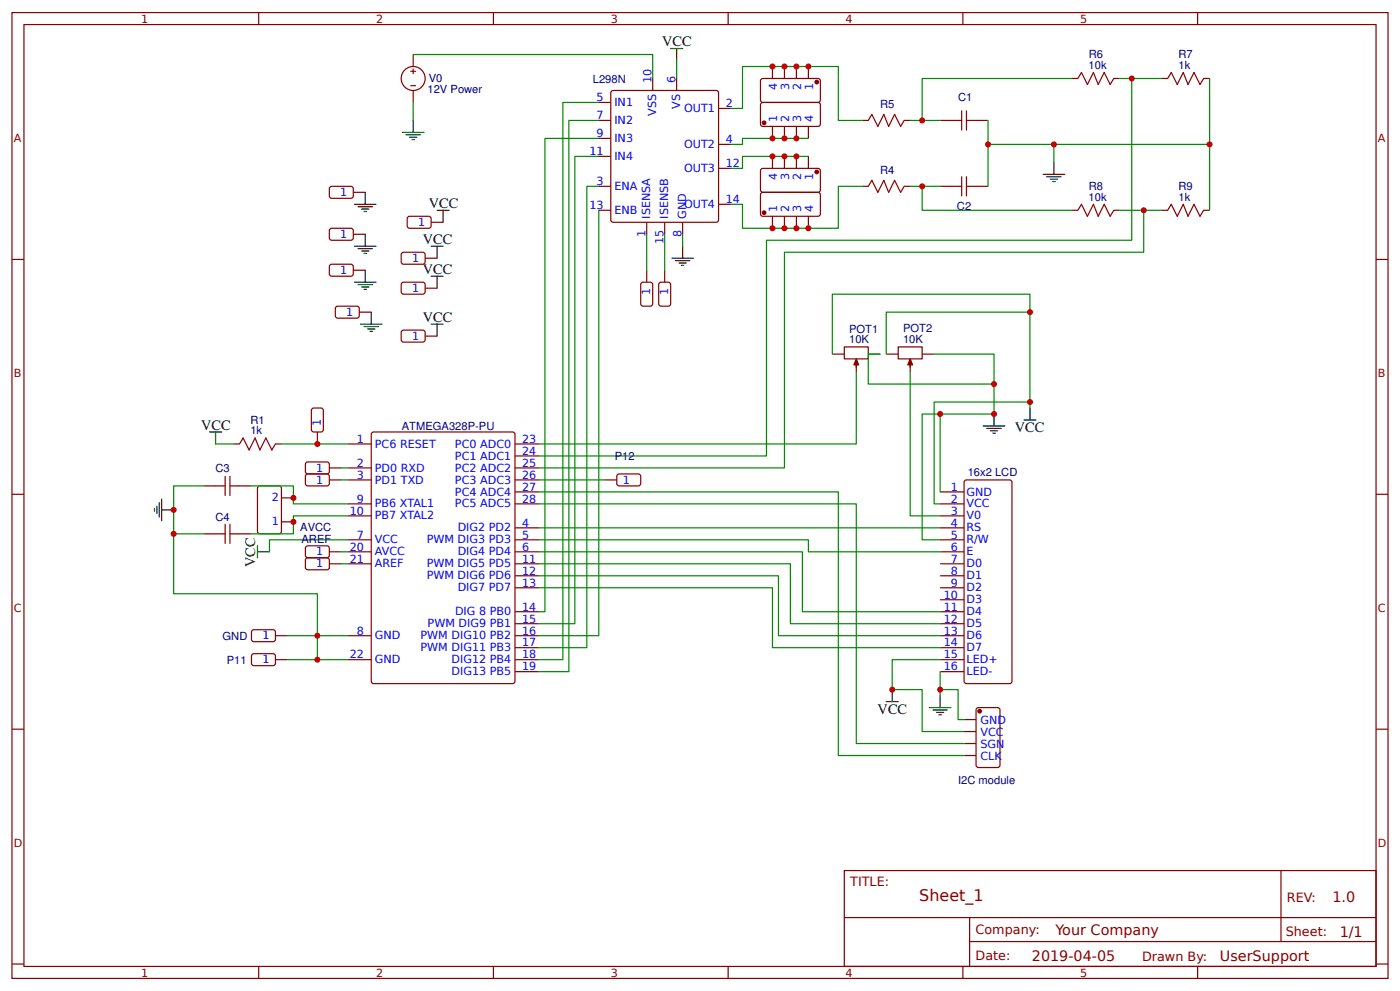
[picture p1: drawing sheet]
<svg xmlns="http://www.w3.org/2000/svg" width="309mm" height="219mm" viewBox="0 0 309 219" stroke-linecap="round" stroke-linejoin="round" font-family="sans-serif">
<g fill="none" stroke="#800" stroke-width=".26">
<path d="M2.6 2.8h304.1v213.2h-304.1zM5.3 5.4h298.7v208h-298.7zM57.1 2.8v2.6M90.8 15.7h1M90.8 18.9h1M91.3 12v2.7M91.3 15.2v1.1M91.3 20v2.6M109 2.8v2.6M144.2 17.3v2.7M149.5 17.3v2.7M160.9 2.8v2.6"/>
<path d="M168.3 17.4h12.7l.2 .5v4.5l-.5 .2-12.4-.1-.3-.4v-4.2zM170.7 14.7v2.6M173.3 14.7v2.6M175.9 14.7v2.6M178.6 14.7v2.6M212.7 2.8v2.6M236.8 17.3h1.3l.8-1.3 1.3 2.7 1.4-2.7 1 2.7 1.3-2.7 1.4 2.7 .8-1.4h1.3M256.6 17.3h1.4l.8-1.3 1.3 2.7 1.3-2.7 1.1 2.7 1.3-2.7 1.3 2.7 .8-1.4h1.3M264.6 2.8v2.6M132.3 26.6h2.6M132.3 22.6h2.6M132.3 30.6h2.6"/>
<path d="M132.3 34.5h2.6M135.2 20h23l.5 .2v28.4l-.2 .4-23 .1-.5-.3-.1-28.3zM158.7 23.9h2.7M158.7 31.9h2.7M158.7 37.2h2.7M168.3 22.7h12.7l.2 .5v4.5l-.5 .2-12.4-.1-.3-.4v-4.2zM168.3 37.2h12.7l.2 .5v4.5l-.5 .3-12.4-.1-.3-.5v-4.2zM170.7 27.9v2.7M170.7 34.5v2.7M173.3 27.9v2.7M173.3 34.5v2.7M175.9 27.9v2.7"/>
<path d="M175.9 34.5v2.7M178.6 27.9v2.7M178.6 34.5v2.7M190.5 26.6h1.3l.8-1.3 1.3 2.6 1.4-2.6 1 2.6 1.3-2.6 1.4 2.6 .8-1.3h1.3M207.7 26.6h4.8M212.5 24.5v4.2M212.5 39v4.3M213.5 26.6h4.8M213.5 24.5v4.2M213.5 39v4.3M2.6 57.3h2.7M72.8 41.4l.5-.3 4.5 .1 .3 .5-.1 1.8-.5 .3-4.5-.1-.2-.4z"/>
<path d="M73 50.5h4.8l.3 .4-.1 1.9-.5 .2h-4.5l-.2-.5v-1.6zM73 58.4h4.8l.3 .5-.1 1.8-.5 .3-4.5-.1-.2-.4v-1.6zM78.1 42.5h2.6M78.1 51.7h2.6M78.1 59.7h2.6M88.7 56l.5-.3 4.5 .1 .2 .4v1.9l-.5 .2h-4.5l-.3-.5zM90 48l.5-.2h4.5l.2 .5v1.8l-.5 .3-4.5-.1-.2-.4zM93.9 57h2.7M95.2 49.1h2.7M132.3 41.1h2.6M132.3 46.4h2.6M142.9 49.1v2.6"/>
<path d="M142.9 59.7v2.6M146.8 49.1v2.6M146.8 59.7v2.6M150.8 49.1v2.6M158.7 45.1h2.7M168.3 42.5h12.7l.2 .5v4.5l-.5 .3-12.4-.1-.3-.5v-4.2zM170.7 47.8v2.6M173.3 47.8v2.6M175.9 47.8v2.6M178.6 47.8v2.6M190.5 41.1h1.3l.8-1.3 1.3 2.7 1.4-2.7 1 2.7 1.3-2.7 1.4 2.7 .8-1.4h1.3M207.7 41.1h4.8"/>
<path d="M213.5 41.1h4.8M236.8 46.4h1.3l.8-1.3 1.3 2.7 1.4-2.7 1 2.7 1.3-2.7 1.4 2.7 .8-1.4h1.3M256.6 46.4h1.4l.8-1.3 1.3 2.7 1.3-2.7 1.1 2.7 1.3-2.7 1.3 2.7 .8-1.4h1.3M304 57.3h2.7M74.3 67.7h4.8l.3 .4-.1 1.9-.5 .2h-4.5l-.2-.5v-1.6zM79.4 68.9h2.6M88.7 73.2l.5-.3 4.5 .1 .2 .4v1.9l-.5 .2h-4.5l-.3-.5zM88.9 62.4h4.8l.2 .4v1.9l-.5 .3-4.5-.1-.3-.5v-1.6zM93.9 74.2h2.7M93.9 63.6h2.7M141.8 62.4l1.9-.1 .4 .3 .1 4.5-.3 .4-1.8 .1-.5-.3v-4.5zM145.6 62.6l.4-.3h1.6l.5 .3 .1 4.5-.3 .4-1.9 .1-.4-.3z"/>
<path d="M183.9 78.2h2.6M186.5 76.6h5.3v2.6h-5.3zM189.2 79.5v2.7M191.8 78.2h2.7M195.8 78.2h2.6M198.4 76.6h5.3v2.6h-5.3zM201.1 79.5v2.7M203.7 78.2h2.7M51.6 98h1.3l.8-1.3 1.3 2.7 1.4-2.7 1 2.7 1.3-2.7 1.4 2.7 .8-1.4h1.3M68.9 90.4l.4-.3h1.6l.5 .3v4.5l-.2 .4-1.9 .1-.4-.3zM70.1 95.4v2.6M76.7 98h5.3"/>
<path d="M82.3 95.5l30.9-.1 .5 .2 .1 54.8-.3 .5h-31l-.4-.2-.1-54.8zM113.8 98h5.3M2.6 109.1h2.7M45 107.3h4.7M45 117.9h4.7M49.7 105.2v4.2M49.7 115.8v4.2M50.8 105.2v4.2M50.8 115.8v4.2M50.8 107.3h4.8M50.8 117.9h4.8M57 107.6l.4-.3h4.2l.5 .3 .1 9.7-.3 .5-4.5 .1-.4-.3z"/>
<path d="M62.2 115.2h2.6M62.2 109.9h2.6M67.7 102.1h4.8l.3 .4-.1 1.9-.5 .2h-4.5l-.2-.5v-1.6zM67.7 104.7h4.8l.3 .5-.1 1.8-.5 .3-4.5-.1-.2-.4v-1.6zM72.8 103.3h2.6M72.8 106h2.6M76.7 103.3h5.3M76.7 106h5.3M76.7 119.2h5.3M76.7 111.3h5.3M76.7 113.9h5.3M113.8 103.3h5.3"/>
<path d="M113.8 106h5.3M113.8 116.5h5.3M113.8 119.2h5.3M113.8 111.3h5.3M113.8 100.7h5.3M113.8 108.6h5.3M133.6 106h2.7M136.5 104.7h4.8l.3 .5-.1 1.8-.5 .3-4.5-.1-.2-.4v-1.6zM207.7 116.5h5.3M207.7 119.2h5.3M207.7 111.3h5.3M207.7 113.9h5.3"/>
<path d="M207.7 108.6h5.3M213.1 106.2l.4-.2h9.5l.5 .2 .1 .3v43.9l-.1 .3-.5 .2h-9.5l-.4-.2-.1-.3zM304 109.1h2.7M55.6 139.3l.5-.3 4.5 .1 .3 .5-.1 1.8-.5 .3-4.5-.1-.2-.4zM67.7 120.6h4.8l.3 .4-.1 1.9-.5 .3-4.5-.1-.2-.5v-1.6zM67.7 123.2h4.8l.3 .5-.1 1.8-.5 .3-4.5-.1-.2-.4v-1.6zM72.8 121.8h2.6M72.8 124.5h2.6M76.7 121.8h5.3M76.7 124.5h5.3M113.8 121.8h5.3M113.8 124.5h5.3"/>
<path d="M113.8 127.1h5.3M113.8 129.8h5.3M113.8 135.1h5.3M113.8 137.7h5.3M207.7 121.8h5.3M207.7 124.5h5.3M207.7 127.1h5.3M207.7 129.8h5.3M207.7 135.1h5.3M207.7 137.7h5.3M207.7 132.4h5.3M55.6 144.6l.5-.3 4.5 .1 .3 .5-.1 1.8-.5 .3-4.5-.1-.2-.5z"/>
<path d="M60.9 140.4h2.6M60.9 145.7h2.6M76.7 140.4h5.3M76.7 145.7h5.3M113.8 140.4h5.3M113.8 143h5.3M113.8 145.7h5.3M113.8 148.3h5.3M207.7 140.4h5.3M207.7 143h5.3M207.7 145.7h5.3M207.7 148.3h5.3"/>
<path d="M213 158.9h2.6M215.7 156.5l.5-.3h4.2l.5 .3v12.4l-.2 .5-4.5 .1-.5-.3zM2.6 161h2.7M213 161.5h2.6M213 164.2h2.6M213 166.8h2.6M304 161h2.7M186.5 192.2h117.5v21.2h-117.5zM283 192.2v15.7M2.6 212.9h2.7M57.1 213.4v2.6M109 213.4v2.6"/>
<path d="M160.9 213.4v2.6M186.6 202.6h117.3M212.7 213.4v2.6M214.2 207.9h89.7M214.2 202.6v10.6M264.6 213.4v2.6M304 212.9h2.7"/>
<circle cx="91.3" cy="17.3" r="2.65"/>
</g>
<g fill="#800" stroke="#800" stroke-width=".26">
<path d="M201.1 79.2l.5 1.4h-1z"/>
<path d="M189.2 79.2l.5 1.4h-1.1z"/>
<circle cx="216.4" cy="157" r=".4"/>
<circle cx="168.8" cy="27.1" r=".4"/>
<circle cx="180.4" cy="18.1" r=".4"/>
<circle cx="168.8" cy="47" r=".4"/>
<circle cx="180.4" cy="38" r=".4"/>
</g>
<g fill="none" stroke="#000" stroke-width=".26">
<path d="M148.2 10.7h2.6M149.5 10.7v2.7M88.9 29.2h4.8M89.7 29.8h3.2M90.5 30.3h1.6M91 30.8h.5M91.3 26.6v2.6M230.5 38.5h4.7M231.2 39h3.2M232 39.6h1.6M232.8 35.9v2.6M78.3 54.4h4.8"/>
<path d="M78.3 45.1h4.8M79.1 45.6h3.2M79.1 54.9h3.2M79.9 46.2h1.6M79.9 55.4h1.6M80.4 46.7h.6M80.4 56h.6M80.7 42.5v2.6M80.7 51.7v2.7M80.7 59.7v2.6M95.2 54.4h2.7M96.6 46.4h2.6"/>
<path d="M96.6 54.4v2.6M97.9 46.4v2.7M148.4 57h4.8M149.2 57.5h3.2M150 58.1h1.6M150.5 58.6h.6M150.8 54.4v2.6M232.6 40.1h.5M78.3 62.3h4.8M79.1 62.8h3.2M79.6 71.6h4.8M79.9 63.4h1.6"/>
<path d="M80.4 63.9h.6M80.4 72.1h3.2M81.2 72.6h1.6M81.8 73.2h.5M82 68.9v2.7M95.2 61h2.7M95.2 71.6h2.7M96.6 61v2.6M96.6 71.6v2.6M46.3 95.4h2.6M47.6 95.4v2.6M217.2 94.1h4.8"/>
<path d="M218 94.6h3.2M218.8 95.1h1.6M219.3 95.6h.6M219.6 91.4v2.7M226.2 92.7h2.7M227.5 90.1v2.6M34.1 112.3v.5M34.7 111.8v1.6M35.2 111v3.2M35.7 112.6h2.7M35.7 110.2v4.8M56.9 121.8h2.6"/>
<path d="M56.9 120.5v2.7M195.8 154.9h2.6M197.1 152.3v2.6M205.3 156.2h4.8M206.1 156.8h3.2M206.9 157.3h1.6M207.4 157.8h.6M207.7 153.6v2.6"/>
</g>
<g fill="none" stroke="#080" stroke-width=".26">
<path d="M91.3 12h52.9v5.3M149.5 13.4v3.9M236.8 17.3h-33.1v9.3M247.4 17.3h9.2M250 17.3v35.7h-80.7v47.7h-50.2M267.2 17.3v14.6h-34.4v4M91.3 22.6v4M132.3 22.6h-7.9v123.1h-5.3M132.3 26.6h-6.6v121.7h-6.6M132.3 30.6h-11.9v104.5h-1.3M132.3 34.5h-5.3v103.2h-7.9M161.4 23.9h2.6v-9.2h21.2v11.9h5.3"/>
<path d="M178.6 30.6h-14.6v1.3h-2.6M178.6 34.5h-14.6v2.7h-2.6M201.1 26.6h6.6M218.3 26.6v14.5M218.3 31.9h14.5M267.2 31.9v14.5M132.3 41.1h-2.7v101.9h-10.5M132.3 46.4v94h-13.2M142.9 51.7v8M146.8 51.7v8M150.8 51.7v2.7M190.5 41.1h-5.3v9.3h-21.2v-5.3h-2.6"/>
<path d="M201.1 41.1h6.6M203.7 41.1v5.3h33.1M247.4 46.4h9.2M252.7 46.4v9.3h-79.4v47.6h-54.2M194.5 78.2h-2.7v6.6h27.8v-6.6h-13.2M195.8 78.2v-9.3h31.7v21.2M227.5 68.9v-3.9h-43.6v13.2M47.6 98h4M62.2 98h14.5M189.2 82.2v15.8h-70.1M201.1 82.2v31.7h6.6M207.7 91.4v17.2"/>
<path d="M219.6 84.8v6.6h-15.9v27.8h4M227.5 88.8h-21.1v22.5h1.3M38.4 117.9v13.2h31.7v14.6M45 107.3h-6.6v10.6h6.6M55.6 107.3h9.2v4h11.9M75.4 103.3h1.3M75.4 106h1.3M76.7 119.2h-17.2v2.6M76.7 113.9h-11.9v4h-9.2M119.1 119.2h59.5v2.6h29.1M119.1 111.3h70.1v52.9h23.8M119.1 108.6h66.1v58.2h27.8"/>
<path d="M119.1 116.5h88.6M119.1 106h14.5M75.4 121.8h1.3M75.4 124.5h1.3M119.1 121.8h58.2v13.3h30.4M119.1 124.5h55.5v13.2h33.1M119.1 127.1h52.9v13.3h35.7M119.1 129.8h51.6v13.2h37M63.5 140.4h13.2M63.5 145.7h13.2M207.7 145.7h-10.6v6.6h6.6v9.2h9.3M207.7 152.3h4v6.6h1.3"/>
<path d="M207.7 148.3v5.3"/>
</g>
<g fill="#c00">
<circle cx="70.1" cy="140.4" r=".66"/>
<circle cx="38.4" cy="117.9" r=".66"/>
<circle cx="197.1" cy="152.3" r=".66"/>
<circle cx="70.1" cy="98" r=".66"/>
<circle cx="170.7" cy="14.7" r=".66"/>
<circle cx="173.3" cy="14.7" r=".66"/>
<circle cx="175.9" cy="14.7" r=".66"/>
<circle cx="178.6" cy="14.7" r=".66"/>
<circle cx="175.9" cy="30.6" r=".66"/>
<circle cx="173.3" cy="30.6" r=".66"/>
<circle cx="170.7" cy="30.6" r=".66"/>
<circle cx="170.7" cy="34.5" r=".66"/>
<circle cx="173.3" cy="34.5" r=".66"/>
<circle cx="175.9" cy="34.5" r=".66"/>
<circle cx="178.6" cy="50.4" r=".66"/>
<circle cx="175.9" cy="50.4" r=".66"/>
<circle cx="173.3" cy="50.4" r=".66"/>
<circle cx="170.7" cy="50.4" r=".66"/>
<circle cx="218.3" cy="31.9" r=".66"/>
<circle cx="267.2" cy="31.9" r=".66"/>
<circle cx="232.8" cy="31.9" r=".66"/>
<circle cx="207.7" cy="152.3" r=".66"/>
<circle cx="252.7" cy="46.4" r=".66"/>
<circle cx="203.7" cy="26.6" r=".66"/>
<circle cx="219.6" cy="84.8" r=".66"/>
<circle cx="227.5" cy="68.9" r=".66"/>
<circle cx="227.5" cy="88.8" r=".66"/>
<circle cx="219.6" cy="91.4" r=".66"/>
<circle cx="207.7" cy="91.4" r=".66"/>
<circle cx="203.7" cy="41.1" r=".66"/>
<circle cx="250" cy="17.3" r=".66"/>
<circle cx="38.4" cy="112.6" r=".66"/>
<circle cx="64.8" cy="109.9" r=".66"/>
<circle cx="64.8" cy="115.2" r=".66"/>
<circle cx="70.1" cy="145.7" r=".66"/>
</g>
<text font-size="3.5" fill="#800" x="203.1" y="199">Sheet_1</text>
<g font-size="3.2">
<text x="146.3" y="10.2">VCC</text>
<text x="94.7" y="45.9">VCC</text>
<text x="93.4" y="53.8">VCC</text>
<text x="93.4" y="60.5">VCC</text>
<text x="93.4" y="71">VCC</text>
<text x="44.4" y="94.9">VCC</text>
<text x="224.2" y="95.4">VCC</text>
<text x="56.4" y="125.2" transform="rotate(-90 56.4 125.2)">VCC</text>
<text x="193.9" y="157.6">VCC</text>
</g>
<g font-size="3.2" fill="#800">
<text x="294.4" y="199.2">1.0</text>
<text x="233.2" y="206.3">Your Company</text>
<text x="296" y="206.9">1/1</text>
<text x="228" y="212.2">2019-04-05</text>
<text x="269.5" y="212.1">UserSupport</text>
</g>
<g font-size="2.8" fill="#800">
<text x="187.9" y="195.7">TITLE:</text>
<text x="284.3" y="199.2">REV:</text>
<text x="215.5" y="206.3">Company:</text>
<text x="284.1" y="206.8">Sheet:</text>
<text x="215.5" y="212.1">Date:</text>
<text x="252.3" y="212.1">Drawn By:</text>
</g>
<g font-size="2.5" fill="#800">
<text x="31.2" y="5">1</text>
<text x="83.1" y="5">2</text>
<text x="134.9" y="5">3</text>
<text x="186.8" y="5">4</text>
<text x="238.7" y="5">5</text>
<text x="3" y="31.4">A</text>
<text x="304.4" y="31.4">A</text>
<text x="3" y="83.2">B</text>
<text x="304.4" y="83.2">B</text>
<text x="3" y="135.1">C</text>
<text x="304.4" y="135.1">C</text>
<text x="3" y="186.9">D</text>
<text x="304.4" y="186.9">D</text>
<text x="31.2" y="215.6">1</text>
<text x="83.1" y="215.6">2</text>
<text x="134.9" y="215.6">3</text>
<text x="186.8" y="215.6">4</text>
<text x="238.7" y="215.6">5</text>
</g>
<g font-size="2.5" fill="#000080">
<text x="240.5" y="15.2">10k</text>
<text x="240.5" y="12.8">R6</text>
<text x="260.4" y="15.2">1k</text>
<text x="260.4" y="12.8">R7</text>
<text x="94.5" y="20.5">12V Power</text>
<text x="94.7" y="18.1">V0</text>
<text x="131" y="18.3">L298N</text>
<text x="194.5" y="23.8">R5</text>
<text x="211.7" y="22.2">C1</text>
<text x="194.5" y="38.4">R4</text>
<text x="240.5" y="41.9">R8</text>
<text x="260.4" y="41.9">R9</text>
<text x="211.4" y="46.4">C2</text>
<text x="240.5" y="44.3">10k</text>
<text x="260.4" y="44.3">1k</text>
<text x="187.6" y="75.8">10K</text>
<text x="187.6" y="73.5">POT1</text>
<text x="199.5" y="75.8">10K</text>
<text x="199.5" y="73.4">POT2</text>
<text x="55.3" y="95.9">1k</text>
<text x="55.3" y="93.5">R1</text>
<text x="88.8" y="95">ATMEGA328P-PU</text>
<text x="135.8" y="101.5">P12</text>
<text x="47.6" y="104.2">C3</text>
<text x="213.8" y="105.2">16x2 LCD</text>
<text x="47.6" y="115.1">C4</text>
<text x="66.3" y="117.3">AVCC</text>
<text x="66.6" y="120">AREF</text>
<text x="49.2" y="141.3">GND</text>
<text x="50.1" y="146.6">P11</text>
<text x="211.7" y="173">I2C module</text>
</g>
<g font-size="2.5" fill="#00f">
<text x="131.8" y="22.4">5</text>
<text x="135.7" y="23.4">IN1</text>
<text x="143.9" y="18.4" transform="rotate(-90 143.9 18.4)">10</text>
<text x="149.2" y="18.4" transform="rotate(-90 149.2 18.4)">6</text>
<text x="160.3" y="23.7">2</text>
<text x="171.7" y="19.9" transform="rotate(-90 171.7 19.9)">4</text>
<text x="174.4" y="19.9" transform="rotate(-90 174.4 19.9)">3</text>
<text x="177" y="19.9" transform="rotate(-90 177 19.9)">2</text>
<text x="179.7" y="19.9" transform="rotate(-90 179.7 19.9)">1</text>
<text x="131.8" y="26.3">7</text>
<text x="135.7" y="27.4">IN2</text>
<text x="145" y="25.6" transform="rotate(-90 145 25.6)">VSS</text>
<text x="150.3" y="24" transform="rotate(-90 150.3 24)">VS</text>
<text x="151.1" y="24.7">OUT1</text>
<text x="171.7" y="26.9" transform="rotate(-90 171.7 26.9)">1</text>
<text x="174.4" y="26.9" transform="rotate(-90 174.4 26.9)">2</text>
<text x="177" y="26.9" transform="rotate(-90 177 26.9)">3</text>
<text x="179.7" y="26.9" transform="rotate(-90 179.7 26.9)">4</text>
<text x="130.2" y="34.3">11</text>
<text x="131.8" y="30.3">9</text>
<text x="135.7" y="31.4">IN3</text>
<text x="135.7" y="35.3">IN4</text>
<text x="151.1" y="32.7">OUT2</text>
<text x="160.3" y="31.6">4</text>
<text x="131.8" y="40.9">3</text>
<text x="135.7" y="41.9">ENA</text>
<text x="151.1" y="38">OUT3</text>
<text x="160.3" y="36.9">12</text>
<text x="171.7" y="39.7" transform="rotate(-90 171.7 39.7)">4</text>
<text x="174.4" y="39.7" transform="rotate(-90 174.4 39.7)">3</text>
<text x="177" y="39.7" transform="rotate(-90 177 39.7)">2</text>
<text x="179.7" y="39.7" transform="rotate(-90 179.7 39.7)">1</text>
<text x="75.2" y="43.3">1</text>
<text x="130.2" y="46.2">13</text>
<text x="135.7" y="47.2">ENB</text>
<text x="151.1" y="45.9">OUT4</text>
<text x="160.3" y="44.8">14</text>
<text x="171.7" y="46.8" transform="rotate(-90 171.7 46.8)">1</text>
<text x="174.4" y="46.8" transform="rotate(-90 174.4 46.8)">2</text>
<text x="177" y="46.8" transform="rotate(-90 177 46.8)">3</text>
<text x="179.7" y="46.8" transform="rotate(-90 179.7 46.8)">4</text>
<text x="75.2" y="52.5">1</text>
<text x="92.4" y="49.9">1</text>
<text x="142.6" y="52.2" transform="rotate(-90 142.6 52.2)">1</text>
<text x="143.7" y="48.3" transform="rotate(-90 143.7 48.3)">ISENSA</text>
<text x="146.6" y="53.8" transform="rotate(-90 146.6 53.8)">15</text>
<text x="147.6" y="48.3" transform="rotate(-90 147.6 48.3)">ISENSB</text>
<text x="150.5" y="52.2" transform="rotate(-90 150.5 52.2)">8</text>
<text x="151.6" y="48.3" transform="rotate(-90 151.6 48.3)">GND</text>
<text x="91" y="57.8">1</text>
<text x="75.2" y="60.5">1</text>
<text x="91" y="64.4">1</text>
<text x="143.7" y="65.2" transform="rotate(-90 143.7 65.2)">1</text>
<text x="147.6" y="65.2" transform="rotate(-90 147.6 65.2)">1</text>
<text x="76.5" y="69.7">1</text>
<text x="91" y="75">1</text>
<text x="70.9" y="94.1" transform="rotate(-90 70.9 94.1)">1</text>
<text x="78.9" y="97.8">1</text>
<text x="82.8" y="98.8">PC6 RESET</text>
<text x="100.5" y="98.8">PC0 ADC0</text>
<text x="100.5" y="101.5">PC1 ADC1</text>
<text x="115.4" y="97.8">23</text>
<text x="115.4" y="100.4">24</text>
<text x="69.9" y="104.1">1</text>
<text x="69.9" y="106.8">1</text>
<text x="78.9" y="103.1">2</text>
<text x="78.9" y="105.7">3</text>
<text x="82.8" y="104.1">PD0 RXD</text>
<text x="82.8" y="106.8">PD1 TXD</text>
<text x="100.5" y="104.1">PC2 ADC2</text>
<text x="100.5" y="106.8">PC3 ADC3</text>
<text x="115.4" y="103.1">25</text>
<text x="115.4" y="105.7">26</text>
<text x="137.6" y="106.8">1</text>
<text x="60.1" y="110.7">2</text>
<text x="77.3" y="113.6">10</text>
<text x="78.9" y="111">9</text>
<text x="82.8" y="112.1">PB6 XTAL1</text>
<text x="100.5" y="109.4">PC4 ADC4</text>
<text x="100.5" y="112.1">PC5 ADC5</text>
<text x="115.4" y="108.3">27</text>
<text x="115.4" y="111">28</text>
<text x="210.1" y="108.3">1</text>
<text x="210.1" y="111">2</text>
<text x="210.1" y="113.6">3</text>
<text x="213.5" y="109.4">GND</text>
<text x="213.5" y="112.1">VCC</text>
<text x="60.1" y="116">1</text>
<text x="78.9" y="118.9">7</text>
<text x="82.8" y="120">VCC</text>
<text x="82.8" y="114.7">PB7 XTAL2</text>
<text x="94.3" y="120">PWM DIG3 PD3</text>
<text x="101.1" y="117.3">DIG2 PD2</text>
<text x="115.4" y="116.3">4</text>
<text x="115.4" y="118.9">5</text>
<text x="210.1" y="116.3">4</text>
<text x="210.1" y="118.9">5</text>
<text x="213.5" y="114.7">V0</text>
<text x="213.5" y="117.3">RS</text>
<text x="213.5" y="120">R/W</text>
<text x="69.9" y="122.6">1</text>
<text x="69.9" y="125.3">1</text>
<text x="77.3" y="121.6">20</text>
<text x="77.3" y="124.2">21</text>
<text x="82.8" y="122.6">AVCC</text>
<text x="82.8" y="125.3">AREF</text>
<text x="94.3" y="125.3">PWM DIG5 PD5</text>
<text x="101.1" y="122.6">DIG4 PD4</text>
<text x="115.4" y="121.6">6</text>
<text x="115.4" y="124.2">11</text>
<text x="210.1" y="121.6">6</text>
<text x="210.1" y="124.2">7</text>
<text x="213.5" y="122.6">E</text>
<text x="213.5" y="125.3">D0</text>
<text x="94.3" y="127.9">PWM DIG6 PD6</text>
<text x="101.1" y="130.6">DIG7 PD7</text>
<text x="115.4" y="126.9">12</text>
<text x="115.4" y="129.5">13</text>
<text x="210.1" y="126.9">8</text>
<text x="210.1" y="129.5">9</text>
<text x="213.5" y="127.9">D1</text>
<text x="213.5" y="130.6">D2</text>
<text x="100.5" y="135.9">DIG 8 PB0</text>
<text x="115.4" y="134.8">14</text>
<text x="115.4" y="137.5">15</text>
<text x="208.5" y="132.2">10</text>
<text x="208.5" y="134.8">11</text>
<text x="208.5" y="137.5">12</text>
<text x="213.5" y="133.2">D3</text>
<text x="213.5" y="135.9">D4</text>
<text x="58" y="141.2">1</text>
<text x="78.9" y="140.1">8</text>
<text x="82.8" y="141.2">GND</text>
<text x="92.9" y="141.2">PWM DIG10 PB2</text>
<text x="92.9" y="143.8">PWM DIG11 PB3</text>
<text x="94.5" y="138.5">PWM DIG9 PB1</text>
<text x="115.4" y="140.1">16</text>
<text x="115.4" y="142.7">17</text>
<text x="208.5" y="140.1">13</text>
<text x="208.5" y="142.7">14</text>
<text x="213.5" y="138.5">D5</text>
<text x="213.5" y="141.2">D6</text>
<text x="213.5" y="143.8">D7</text>
<text x="58" y="146.4">1</text>
<text x="77.3" y="145.4">22</text>
<text x="82.8" y="146.4">GND</text>
<text x="99.7" y="146.4">DIG12 PB4</text>
<text x="99.7" y="149.1">DIG13 PB5</text>
<text x="115.4" y="145.4">18</text>
<text x="115.4" y="148">19</text>
<text x="208.5" y="145.4">15</text>
<text x="208.5" y="148">16</text>
<text x="213.5" y="146.4">LED+</text>
<text x="213.5" y="149.1">LED-</text>
<text x="216.6" y="159.9">GND</text>
<text x="216.6" y="162.6">VCC</text>
<text x="216.6" y="165.2">SGN</text>
<text x="216.6" y="167.9">CLK</text>
</g>
</svg>
